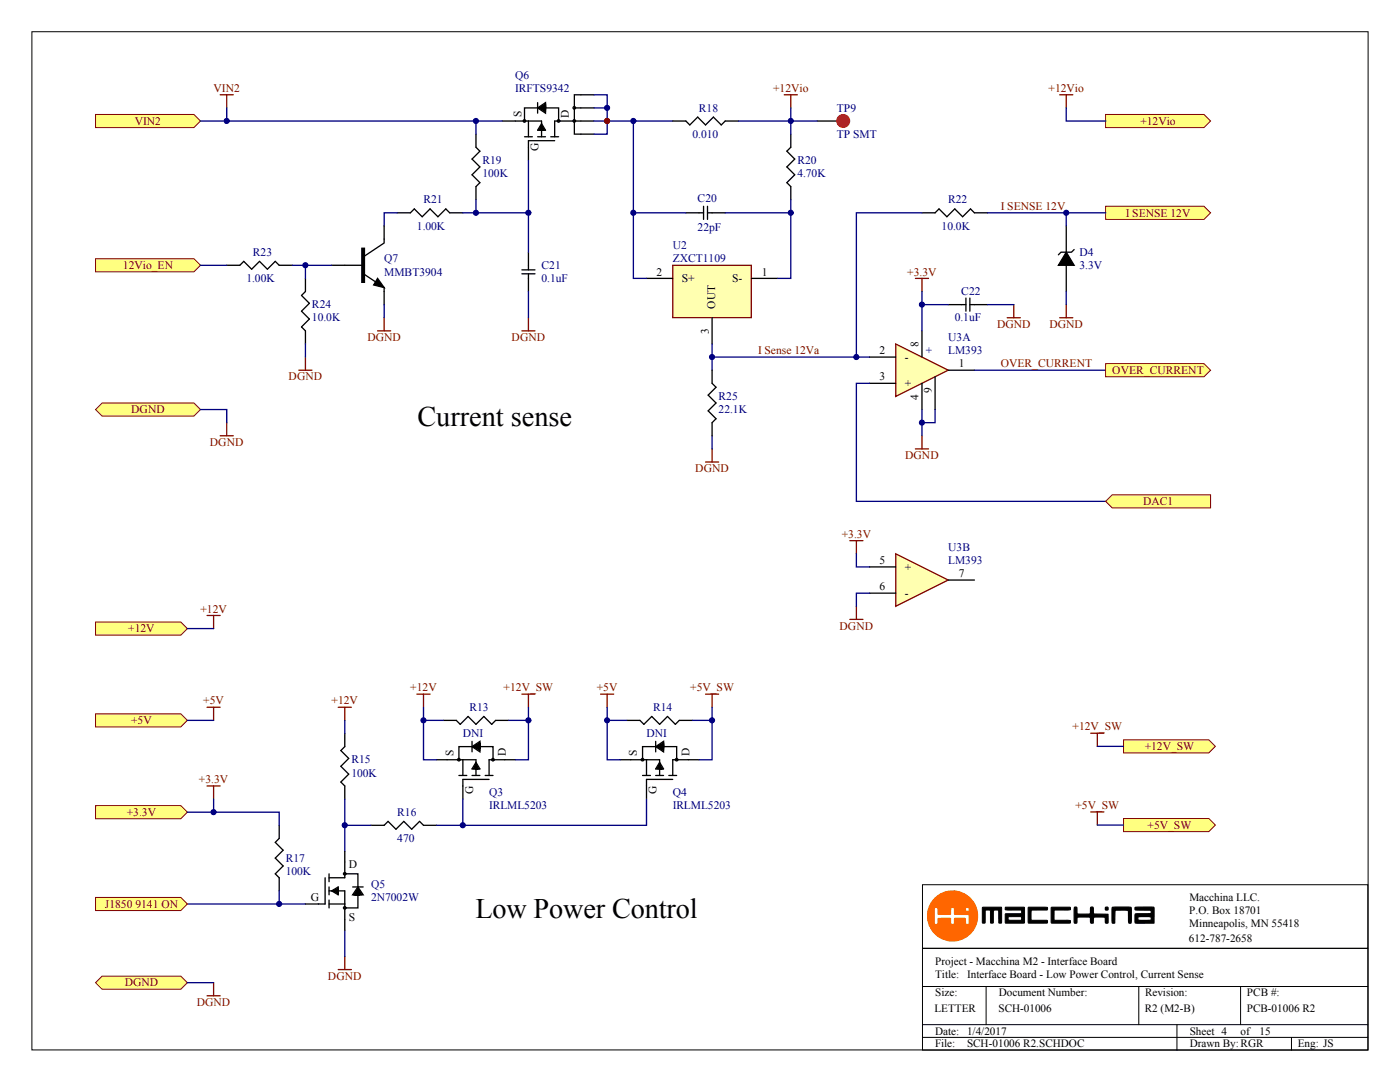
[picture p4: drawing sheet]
<svg xmlns="http://www.w3.org/2000/svg" width="279mm" height="216mm" viewBox="0 0 279 216" stroke-linecap="round" stroke-linejoin="round" font-family="sans-serif">
<path d="M217.7 162h2.6M219 162v2.6" fill="none" stroke="#800000" stroke-width=".26"/>
<path d="M224.2 163.3h17l1.4 1.3-1.4 1.3h-17z" fill-rule="evenodd" fill="#ffff80" stroke="#800000" stroke-width=".2"/>
<path d="M217.7 146.3h2.6M219 146.3v2.6" fill="none" stroke="#800000" stroke-width=".26"/>
<path d="M224.2 147.6h17l1.4 1.3-1.4 1.3h-17z" fill-rule="evenodd" fill="#ffff80" stroke="#800000" stroke-width=".2"/>
<g fill="none" stroke="#000080" stroke-width=".26">
<path d="M68.8 143.7v2.7M68.8 159.4v10.5M84.5 141.1v10.5h2.6M84.5 143.7h3.9M92.4 159.4v5.3M101.5 143.7h4M105.5 141.1v10.5h-2.7M121.2 141.1v10.5h2.6M121.2 143.7h3.9M129 159.4v5.3h-41.9M138.2 143.7h3.9M142.1 141.1v10.5h-2.6"/>
<path d="M219 148.9h5.2M55.7 177.8v2.6M68.8 164.7h5.2M219 164.6h5.2M37.4 180.4h23.6M68.8 185.6v5.2"/>
</g>
<g fill="none" stroke="#000" stroke-width=".26">
<path d="M68.8 146.4v2.6l-.8 .8 1.6 1.5-1.6 1.6 1.6 1.6-1.6 1.5 .8 .8v2.6M87.1 151.6h7.9v.5M88.4 143.7h2.7l.7 .8 1.6-1.5 1.6 1.5 1.6-1.5 1.5 1.5 .8-.8h2.6M91.6 154.7h1.6M92.4 151.6v3.1M94.2 149h-2.6v2.6M94.2 149l1.6-1.1v2.1zM94.2 154.7h1.6M94.2 147.9v2.1M95 152.9v.5h.3l-.3-.8-.3 .8h.8l-.5-1-.5 1M95 152.1l.8 1.3h-1.6zM95 153.4v1.3"/>
<path d="M95.3 149h.5v-.3l-.8 .3 .8 .2v-.7l-1.1 .5 1.1 .5v-1.3l-1.3 .8 1.3 .8M95.8 149h2.6v2.6M96.8 154.7h1.6M97.6 155.5h-5.2v3.9M102.8 151.6h-5.2v3.1M123.8 151.6h7.8v.5M125.1 143.7h2.6l.8 .8 1.6-1.5 1.5 1.5 1.6-1.5 1.6 1.5 .8-.8h2.6M128.2 154.7h1.6M129 151.6v3.1M130.9 149h-2.7v2.6M130.9 149l1.5-1.1v2.1zM130.9 154.7h1.5"/>
<path d="M130.9 147.9v2.1M131.6 152.9v.5h.3l-.3-.8-.2 .8h.8l-.6-1-.5 1M131.6 152.1l.8 1.3h-1.5zM131.6 153.4v1.3M131.9 149h.5v-.3l-.8 .3 .8 .2v-.7l-1 .5 1 .5v-1.3l-1.3 .8 1.3 .8M132.4 149h2.6v2.6M133.5 154.7h1.5M134.3 155.5h-5.3v3.9M139.5 151.6h-5.2v3.1M55.7 164.7v2.6l-.8 .8 1.6 1.6-1.6 1.5 1.6 1.6-1.6 1.6 .8 .7v2.7M74 164.7h2.7l.7-.8 1.6 1.6 1.6-1.6 1.6 1.6 1.5-1.6 .8 .8h2.6"/>
<circle cx="91.6" cy="151.6" r=".25"/>
<circle cx="98.4" cy="151.6" r=".25"/>
<circle cx="128.2" cy="151.6" r=".25"/>
<circle cx="135" cy="151.6" r=".25"/>
</g>
<g fill="none" stroke="#800000" stroke-width=".26">
<path d="M83.2 138.5h2.6M84.5 138.5v2.6M104.2 138.5h2.6M105.5 138.5v2.6M119.9 138.5h2.6M121.2 138.5v2.6M140.8 138.5h2.6M142.1 138.5v2.6M41.3 156.8h2.6M42.6 156.8v2.6M67.5 141.1h2.6M68.8 141.1v2.6"/>
<path d="M67.5 193.5h2.6M68.8 190.8v2.7"/>
</g>
<g fill="#ffff80" stroke="#800000" stroke-width=".2">
<path d="M19.1 160.8h17l1.3 1.3-1.3 1.3h-17z" fill-rule="evenodd"/>
<path d="M19.1 196.1l1.3-1.3h15.7l1.3 1.3-1.3 1.3h-15.7z" fill-rule="evenodd"/>
</g>
<path d="M41.3 198.7h2.6M42.6 196.1v2.6" fill="none" stroke="#800000" stroke-width=".26"/>
<path d="M19.1 179.1h17l1.3 1.3-1.3 1.3h-17z" fill-rule="evenodd" fill="#ffff80" stroke="#800000" stroke-width=".2"/>
<path d="M41.3 141.1h2.6M42.6 141.1v2.6" fill="none" stroke="#800000" stroke-width=".26"/>
<path d="M19.1 142.4h17l1.3 1.3-1.3 1.4h-17z" fill-rule="evenodd" fill="#ffff80" stroke="#800000" stroke-width=".2"/>
<path d="M41.3 122.8h2.6M42.6 122.8v2.6" fill="none" stroke="#800000" stroke-width=".26"/>
<path d="M19.1 124.1h17l1.3 1.3-1.3 1.3h-17z" fill-rule="evenodd" fill="#ffff80" stroke="#800000" stroke-width=".2"/>
<path d="M37.4 125.4h5.2M37.4 143.7h5.2M42.6 159.4v2.7M37.4 162.1h18.3v2.6M37.4 196.1h5.2" fill="none" stroke="#000080" stroke-width=".26"/>
<g fill="none" stroke="#000" stroke-width=".26">
<path d="M95 26.8v2.6l.8 .8-1.6 1.5 1.6 1.6-1.6 1.6 1.6 1.5-.8 .8v2.7M64.9 175.1v5.3h-3.9M65.7 174.4v1.5M65.7 177v1.5M65.7 179.6v1.6M65.7 177.8h.5M66.2 177.8l1.3-.8v1.5zM67.5 177.2l-1 .6 1 .5v-.8l-.8 .3 .8 .2v-.2h-.5M67.5 177.8h1.3v7.8M68.8 174.4h2.6v2.6M68.8 169.9v5.2h-3.1M70.4 177h2.1"/>
<path d="M71.4 178.5v2.7h-2.6M71.4 177l1.1 1.5h-2.1zM71.4 178v.5h-.2l.2-.7 .3 .7h-.8l.5-1 .6 1h-1.4l.8-1.3 .8 1.3M65.7 180.4h3.1"/>
<circle cx="68.8" cy="174.4" r=".25"/>
<circle cx="68.8" cy="181.2" r=".25"/>
</g>
<g fill="#000080" stroke="#000080" stroke-width=".2">
<circle cx="42.6" cy="162" r=".51"/>
<circle cx="55.7" cy="180.4" r=".51"/>
<circle cx="68.8" cy="164.7" r=".51"/>
<circle cx="84.5" cy="143.7" r=".51"/>
<circle cx="92.4" cy="164.7" r=".51"/>
<circle cx="105.4" cy="143.7" r=".51"/>
<circle cx="121.2" cy="143.7" r=".51"/>
<circle cx="142.1" cy="143.7" r=".51"/>
<circle cx="121.2" cy="24.1" r=".51"/>
</g>
<path d="M6.4 6.3h266.6v203.2h-266.6zM184.1 176.5h88.9v12.7h-88.9zM184.1 189.2h88.9v20.3h-88.9zM184.1 196.8h88.9M196.8 196.8v7.7M227.3 196.8v7.7M247.6 196.8v7.7M184.1 204.5h88.9M184.1 207h88.9M234.9 204.5v5M257.7 207v2.5" fill="none" stroke="#000" stroke-width=".2"/>
<path d="M185.1 182.8a5 5 0 0 1 10 0 5 5 0 0 1-10 0zM186.5 181.2v2.9l.1 .3 .6-.1v-1l.7-.1 1.8 .1 .1 1.1 .4 .1 .2-.2 .1-1 2.1-.1 .1 1.2h.7v-1.8l-.1-.1h-2.8v-1.3a.4 .4 0 0 0-.5-.1 .4 .4 0 0 0-.3 .4v1h-2.4l-.1-1.3zM192.7 181.5a.4 .4 0 0 0 .8 0 .4 .4 0 0 0-.8 0z" fill="#f60" stroke="#f60" stroke-width=".2"/>
<g fill="#000" stroke="#000" stroke-width=".2">
<path d="M196.1 181h3.7l.1 3.2-.6-.1v-2.4l-.2-.1-.8 .1-.1 2.3a.29 .29 0 0 1-.3 .2 .29 .29 0 0 1-.2-.3v-2.2l-.2-.1h-.8l-.1 .1v2.4l-.5 .1zM205.2 181.1h3.8v.5h-3.1l-.1 .9 .1 1.1h3l.1 .6h-3.7zM209.8 181l3.8 .1v.4l-.2 .1h-2.9l-.1 .1v1.8l.1 .1 3.1 .1v.5h-3.8z"/>
<path d="M200.7 181l3.7 .1v3.1h-3.7v-1.8l3.1-.1 .1-.3-.1-.4-3.1-.1zM201.3 182.9l-.1 .5 .2 .2h2.4l.1-.1-.1-.6z"/>
</g>
<g fill="#000" stroke="#000" stroke-width=".25">
<path d="M214.4 181.1h.5l.1 1.2 1.8 .1h.7l.2-1.3 .4-.1 .2 1.4h2.8v1.7l-.5 .1v-1.1l-.2-.1h-1.8l-.4 .1v1.1h-.5l-.1-1.1-.2-.1a4.8 4.8 0 0 0-2.4 .1l-.1 1-.5 .1zM222 181.1h3.7l.1 .8-.1 2.3h-.4v-.1l-.1-2.4-2-.1-.7 .1v2.5h-.4a2.04 2.04 0 0 1-.2-1.6z"/>
<path d="M226.6 181.1l1.8-.1a2.99 2.99 0 0 1 1.9 .1v3.1h-3.7l-.1-.7a1.19 1.19 0 0 1 .2-1.1l2.9-.1 .2-.5-.2-.2h-3zM227.2 183l-.1 .4 .1 .2a5.3 5.3 0 0 0 2.5-.1l.1-.4-.3-.2z"/>
<circle cx="220.8" cy="181.3" r=".32"/>
</g>
<path d="M156.5 18.9h2.6M157.8 18.9v2.6" fill="none" stroke="#800000" stroke-width=".26"/>
<path d="M19.1 51.6h19.6l1.3 1.3-1.3 1.3h-19.6z" fill-rule="evenodd" fill="#ffff80" stroke="#800000" stroke-width=".2"/>
<path d="M157.8 26.8v2.6l-.8 .8 1.6 1.5-1.6 1.6 1.6 1.6-1.6 1.5 .8 .8v2.7M45.2 52.9h2.7l.8-.7 1.5 1.5 1.6-1.5 1.6 1.5 1.5-1.5 .8 .7h2.6M61 55.6v2.6l-.8 .8 1.5 1.5-1.5 1.6 1.5 1.6-1.5 1.5 .8 .8v2.6M79.3 42.5h2.6l.8-.8 1.6 1.6 1.5-1.6 1.6 1.6 1.6-1.6 .8 .8h2.6M104.2 53.9h2.6M104.2 54.6h2.6M105.5 50.3v3.6M105.5 54.6v3.6M136.9 42.5h3.5M140.4 41.2v2.6M141.2 42.5h3.5M141.2 41.2v2.6" fill="none" stroke="#000" stroke-width=".26"/>
<path d="M75.4 66h2.6M76.7 63.4v2.6M104.2 66h2.6M105.5 63.4v2.6M140.8 92.2h2.6M142.1 89.6v2.6" fill="none" stroke="#800000" stroke-width=".26"/>
<path d="M19.1 22.8h19.6l1.3 1.3-1.3 1.4h-19.6z" fill-rule="evenodd" fill="#ffff80" stroke="#800000" stroke-width=".2"/>
<path d="M43.9 18.9h2.7M45.2 18.9v2.6" fill="none" stroke="#800000" stroke-width=".26"/>
<path d="M19.1 81.7l1.3-1.3h18.3l1.3 1.3-1.3 1.3h-18.3z" fill-rule="evenodd" fill="#ffff80" stroke="#800000" stroke-width=".2"/>
<path d="M43.9 87h2.7M45.2 84.3v2.7" fill="none" stroke="#800000" stroke-width=".26"/>
<path d="M40 81.7h5.2v2.6" fill="none" stroke="#000080" stroke-width=".26"/>
<path d="M178.8 68.6l10.4 5.3-10.4 5.2z" fill="#ffffb0" stroke="#800000" stroke-width=".26"/>
<path d="M173.5 71.3h5.3M173.5 76.5h5.3M184 66v5.3M184 76.5v5.2M186.6 75.2v6.5M189.2 73.9h5.3" fill="none" stroke="#000" stroke-width=".26"/>
<path d="M178.8 110.5l10.4 5.2-10.4 5.3z" fill="#ffffb0" stroke="#800000" stroke-width=".26"/>
<path d="M173.5 118.4h5.3M173.5 113.1h5.3M189.2 115.7h5.3" fill="none" stroke="#000" stroke-width=".26"/>
<path d="M134.3 52.9h15.6v10.5h-15.6z" fill="#ffffb0" stroke="#800000" stroke-width=".26"/>
<g fill="none" stroke="#000" stroke-width=".26">
<path d="M118.6 18.9h-4v7.9h4M100.2 24.1h7.9v.6M104.7 27.3h1.5M105.5 24.1v3.2M107.3 21.5h-2.6v2.6M107.3 21.5l1.6-1v2.1zM107.3 27.3h1.6M107.3 20.5v2.1M108.1 25.5v.5h.2l-.2-.8-.3 .8h.8l-.5-1.1-.5 1.1M108.1 24.7l.8 1.3h-1.6zM108.1 26v1.3M108.3 21.5h.6v-.2l-.8 .2 .8 .3v-.8l-1.1 .5 1.1 .6v-1.4l-1.3 .8 1.3 .8"/>
<path d="M108.9 21.5h2.6v2.6M109.9 27.3h1.6M110.7 28.1h-5.2v3.9M114.6 21.5h4M118.6 24.1h-7.9v3.2M66.2 52.9h6.5M72.7 54.8l4 2.6v3.4M76.7 45.1v3.4l-4 2.6M129 55.6h5.3M150 55.6h5.2M142.1 63.4v5.2"/>
<circle cx="104.7" cy="24.1" r=".25"/>
<circle cx="111.5" cy="24.1" r=".25"/>
<circle cx="114.6" cy="24.1" r=".25"/>
<circle cx="114.6" cy="21.5" r=".25"/>
</g>
<g fill="none" stroke="#000080" stroke-width=".26">
<path d="M118.6 18.9h2.6v7.9h-2.6M40 24.1h60.2M45.2 21.5v2.6M95 39.9v2.6h10.5M105.5 32v18.3M118.6 24.1h15.7M118.6 21.5h2.6M126.4 24.1v31.5h2.6M157.8 39.9v15.7h-2.6M40 52.9h5.2M58.3 52.9h7.9M61 52.9v2.7"/>
<path d="M79.3 42.5h-2.6v2.6M92.4 42.5h2.6M105.5 58.2v5.2M126.4 42.5h10.5M144.7 42.5h13.1M61 68.6v2.7M76.7 60.8v2.6M142.1 68.6v5.3M142.1 71.3h31.4M194.5 73.9h26.2M142.1 87v2.6M184 81.7v5.3"/>
<path d="M186.6 81.7v2.6h-2.6"/>
</g>
<path d="M59.6 73.9h2.7M61 71.3v2.6M182.7 89.6h2.6M184 87v2.6" fill="none" stroke="#800000" stroke-width=".26"/>
<g fill="#000" stroke="#000" stroke-width=".26">
<path d="M75.4 55.6l1.3 1.8-2.1-.5z"/>
<path d="M72.2 49.5h.5v6.8h-.5z" fill-rule="evenodd"/>
</g>
<path d="M220.7 72.6h19.6l1.3 1.3-1.3 1.3h-19.6z" fill-rule="evenodd" fill="#ffff80" stroke="#800000" stroke-width=".2"/>
<path d="M182.7 55.6h2.6M184 55.6v2.6M201 63.4h2.6M202.3 60.8v2.6" fill="none" stroke="#800000" stroke-width=".26"/>
<path d="M184 58.2v7.8M184 60.8h5.2M197.1 60.8h5.2" fill="none" stroke="#000080" stroke-width=".26"/>
<path d="M192.8 59.5v2.6M193.6 59.5v2.6M189.2 60.8h3.6M193.6 60.8h3.5" fill="none" stroke="#000" stroke-width=".26"/>
<path d="M220.7 41.2h19.6l1.3 1.3-1.3 1.3h-19.6z" fill-rule="evenodd" fill="#ffff80" stroke="#800000" stroke-width=".2"/>
<path d="M173.5 76.5h-2.6v23.5h49.8" fill="none" stroke="#000080" stroke-width=".26"/>
<path d="M220.7 100l1.3-1.3h19.6v2.6h-19.6z" fill-rule="evenodd" fill="#ffff80" stroke="#800000" stroke-width=".2"/>
<path d="M212.8 45.1v5.2M212.8 52.9v5.3M214.4 49.8l-.6 .5h-2.1l-.5 .5" fill="none" stroke="#000" stroke-width=".26"/>
<path d="M212.8 50.3l1.6 2.6h-3.2z" fill="#000" stroke="#000" stroke-width=".26"/>
<path d="M211.5 18.9h2.6M212.8 18.9v2.6M211.5 63.4h2.6M212.8 60.8v2.6M169.6 107.9h2.6M170.9 107.9v2.6M169.6 123.6h2.6M170.9 121v2.6" fill="none" stroke="#800000" stroke-width=".26"/>
<path d="M212.8 42.5v2.6M212.8 58.2v2.6M170.9 110.5v2.6h2.6M173.5 118.4h-2.6v2.6" fill="none" stroke="#000080" stroke-width=".26"/>
<path d="M220.7 22.8h19.6l1.3 1.3-1.3 1.4h-19.6z" fill-rule="evenodd" fill="#ffff80" stroke="#800000" stroke-width=".2"/>
<path d="M95 24.1v2.7M147.3 24.1h10.5v2.7M157.8 21.5v2.6h5.3M212.8 21.5v2.6h7.9M184 42.5h-13.1v28.8M197.1 42.5h23.6" fill="none" stroke="#000080" stroke-width=".26"/>
<path d="M134.3 24.1h2.6l.8 .8 1.5-1.5 1.6 1.5 1.6-1.5 1.5 1.5 .8-.8h2.6M163.1 24.1h3.9M184 42.5h2.6l.8-.8 1.6 1.6 1.5-1.6 1.6 1.6 1.6-1.6 .8 .8h2.6M142.1 73.9v2.6l.8 .8-1.6 1.5 1.6 1.6-1.6 1.6 1.6 1.6-.8 .7v2.7" fill="none" stroke="#000" stroke-width=".26"/>
<circle cx="121.2" cy="24.1" r=".51" fill="#800000" stroke="#800000" stroke-width=".2"/>
<circle cx="168.3" cy="24.1" r="1.3" fill="#ee0e22" stroke="#ee0e22" stroke-width=".2"/>
<g fill="#000080" stroke="#000080" stroke-width=".2">
<circle cx="45.2" cy="24.1" r=".51"/>
<circle cx="60.9" cy="52.9" r=".51"/>
<circle cx="95" cy="42.5" r=".51"/>
<circle cx="95" cy="24.1" r=".51"/>
<circle cx="105.4" cy="42.5" r=".51"/>
<circle cx="121.2" cy="21.5" r=".51"/>
<circle cx="126.4" cy="42.5" r=".51"/>
<circle cx="126.4" cy="24.1" r=".51"/>
<circle cx="142.1" cy="71.2" r=".51"/>
<circle cx="157.8" cy="42.5" r=".51"/>
<circle cx="157.8" cy="24.1" r=".51"/>
<circle cx="170.9" cy="71.2" r=".51"/>
<circle cx="184" cy="84.3" r=".51"/>
<circle cx="184" cy="60.8" r=".51"/>
<circle cx="212.8" cy="42.5" r=".51"/>
</g>
<g font-size="5.6">
<text x="83.3" y="85">Current sense</text>
<text x="94.9" y="183.2">Low Power Control</text>
</g>
<g font-size="2.3" fill="#000080">
<text x="102.8" y="15.7">Q6</text>
<text x="102.8" y="18.4">IRFTS9342</text>
<text x="139.5" y="22.3">R18</text>
<text x="167" y="22.3">TP9</text>
<text x="138.2" y="27.5">0.010</text>
<text x="167" y="27.5">TP SMT</text>
<text x="96.3" y="32.7">R19</text>
<text x="96.3" y="35.4">100K</text>
<text x="159.1" y="32.7">R20</text>
<text x="159.1" y="35.4">4.70K</text>
<text x="84.5" y="40.6">R21</text>
<text x="139.2" y="40.3">C20</text>
<text x="189.2" y="40.6">R22</text>
<text x="83.2" y="45.8">1.00K</text>
<text x="139.2" y="46.1">22pF</text>
<text x="187.9" y="45.8">10.0K</text>
<text x="50.5" y="51.1">R23</text>
<text x="76.7" y="52.4">Q7</text>
<text x="108.1" y="53.7">C21</text>
<text x="134.3" y="49.8">U2</text>
<text x="134.3" y="52.4">ZXCT1109</text>
<text x="215.4" y="51.1">D4</text>
<text x="215.4" y="53.7">3.3V</text>
<text x="49.2" y="56.3">1.00K</text>
<text x="76.7" y="55">MMBT3904</text>
<text x="108.1" y="56.3">0.1uF</text>
<text x="191.9" y="58.9">C22</text>
<text x="62.3" y="61.5">R24</text>
<text x="62.3" y="64.1">10.0K</text>
<text x="190.5" y="64.1">0.1uF</text>
<text x="184.8" y="70.7">+</text>
<text x="189.2" y="68.1">U3A</text>
<text x="189.2" y="70.7">LM393</text>
<text x="143.4" y="79.8">R25</text>
<text x="143.4" y="82.5">22.1K</text>
<text x="189.2" y="109.9">U3B</text>
<text x="189.2" y="112.6">LM393</text>
<text x="93.7" y="141.9">R13</text>
<text x="130.3" y="141.9">R14</text>
<text x="92.4" y="147.1">DNI</text>
<text x="129" y="147.1">DNI</text>
<text x="70.1" y="152.3">R15</text>
<text x="70.1" y="155">100K</text>
<text x="97.6" y="158.9">Q3</text>
<text x="97.6" y="161.5">IRLML5203</text>
<text x="134.3" y="158.9">Q4</text>
<text x="134.3" y="161.5">IRLML5203</text>
<text x="79.3" y="162.8">R16</text>
<text x="57" y="172">R17</text>
<text x="79.3" y="168">470</text>
<text x="57" y="174.6">100K</text>
<text x="74" y="177.2">Q5</text>
<text x="74" y="179.8">2N7002W</text>
</g>
<g font-size="2.3" fill="#800000">
<text x="42.6" y="18.4">VIN2</text>
<text x="154.3" y="18.4">+12Vio</text>
<text x="209.3" y="18.4">+12Vio</text>
<text x="26.9" y="24.9">VIN2</text>
<text x="227.6" y="24.9">+12Vio</text>
<text x="199.7" y="41.9">I SENSE 12V</text>
<text x="224.7" y="43.2">I SENSE 12V</text>
<text x="24.5" y="53.7">12Vio_EN</text>
<text x="181.1" y="55">+3.3V</text>
<text x="199" y="65.5">DGND</text>
<text x="209.4" y="65.5">DGND</text>
<text x="73.3" y="68.1">DGND</text>
<text x="102.1" y="68.1">DGND</text>
<text x="151.3" y="70.7">I Sense 12Va</text>
<text x="57.6" y="75.9">DGND</text>
<text x="199.7" y="73.3">OVER_CURRENT</text>
<text x="222" y="74.6">OVER_CURRENT</text>
<text x="26.2" y="82.5">DGND</text>
<text x="41.9" y="89">DGND</text>
<text x="138.8" y="94.2">DGND</text>
<text x="180.6" y="91.6">DGND</text>
<text x="228.1" y="100.8">DAC1</text>
<text x="168" y="107.3">+3.3V</text>
<text x="40" y="122.2">+12V</text>
<text x="167.6" y="125.6">DGND</text>
<text x="25.6" y="126.2">+12V</text>
<text x="81.9" y="137.9">+12V</text>
<text x="100.5" y="137.9">+12V_SW</text>
<text x="119.1" y="137.9">+5V</text>
<text x="137.7" y="137.9">+5V_SW</text>
<text x="40.6" y="140.6">+5V</text>
<text x="66.2" y="140.6">+12V</text>
<text x="26.2" y="144.5">+5V</text>
<text x="214" y="145.7">+12V_SW</text>
<text x="228.4" y="149.7">+12V_SW</text>
<text x="39.7" y="156.3">+3.3V</text>
<text x="214.6" y="161.4">+5V_SW</text>
<text x="25.3" y="162.8">+3.3V</text>
<text x="229" y="165.4">+5V_SW</text>
<text x="20.9" y="181.1">J1850 9141 ON</text>
<text x="24.9" y="196.8">DGND</text>
<text x="65.5" y="195.5">DGND</text>
<text x="39.3" y="200.8">DGND</text>
</g>
<g font-size="2.3">
<text x="104.1" y="23.4" transform="rotate(-90 104.1 23.4)">S</text>
<text x="113.5" y="23.6" transform="rotate(-90 113.5 23.6)">D</text>
<text x="107.5" y="30.2" transform="rotate(-90 107.5 30.2)">G</text>
<text x="131" y="55">2</text>
<text x="136.1" y="56.3">S+</text>
<text x="146.1" y="56.3">S-</text>
<text x="152.1" y="55">1</text>
<text x="142.8" y="61.6" transform="rotate(-90 142.8 61.6)">OUT</text>
<text x="141.4" y="66.7" transform="rotate(-90 141.4 66.7)">3</text>
<text x="175.5" y="70.7">2</text>
<text x="180.6" y="72">-</text>
<text x="183.3" y="69.2" transform="rotate(-90 183.3 69.2)">8</text>
<text x="175.5" y="75.9">3</text>
<text x="180.6" y="77.2">+</text>
<text x="191.3" y="73.3">1</text>
<text x="183.3" y="79.8" transform="rotate(-90 183.3 79.8)">4</text>
<text x="185.9" y="78.4" transform="rotate(-90 185.9 78.4)">9</text>
<text x="175.5" y="112.6">5</text>
<text x="180.6" y="113.9">+</text>
<text x="175.5" y="117.8">6</text>
<text x="180.6" y="119.1">-</text>
<text x="191.3" y="115.2">7</text>
<text x="90.5" y="150.8" transform="rotate(-90 90.5 150.8)">S</text>
<text x="100.9" y="150.8" transform="rotate(-90 100.9 150.8)">D</text>
<text x="127.1" y="150.8" transform="rotate(-90 127.1 150.8)">S</text>
<text x="137.6" y="150.8" transform="rotate(-90 137.6 150.8)">D</text>
<text x="94.4" y="158.4" transform="rotate(-90 94.4 158.4)">G</text>
<text x="131.1" y="158.4" transform="rotate(-90 131.1 158.4)">G</text>
<text x="69.6" y="173.3">D</text>
<text x="62" y="179.8">G</text>
<text x="69.6" y="183.7">S</text>
</g>
<g font-size="2.2">
<text x="237.4" y="179.8">Macchina LLC.</text>
<text x="237.3" y="182.3">P.O. Box 18701</text>
<text x="237.3" y="185">Minneapolis, MN 55418</text>
<text x="237.3" y="188">612-787-2658</text>
<text x="186.6" y="195.2">Title: Interface Board - Low Power Control, Current Sense</text>
<text x="186.6" y="192.5">Project - Macchina M2 - Interface Board</text>
<text x="186.5" y="202">LETTER</text>
<text x="186.6" y="198.8">Size:</text>
<text x="199.3" y="202">SCH-01006</text>
<text x="199.3" y="198.8">Document Number:</text>
<text x="228.5" y="202">R2 (M2-B)</text>
<text x="228.5" y="198.8">Revision:</text>
<text x="248.8" y="202">PCB-01006 R2</text>
<text x="248.9" y="198.8">PCB #:</text>
<text x="186.6" y="206.5">Date: 1/4/2017</text>
<text x="186.6" y="209">File:</text>
<text x="193" y="209">SCH-01006 R2.SCHDOC</text>
<text x="237.4" y="206.5">Sheet 4</text>
<text x="237.4" y="209">Drawn By:RGR</text>
<text x="247.6" y="206.5">of</text>
<text x="251.4" y="206.5">15</text>
<text x="259" y="209">Eng: JS</text>
</g>
</svg>
